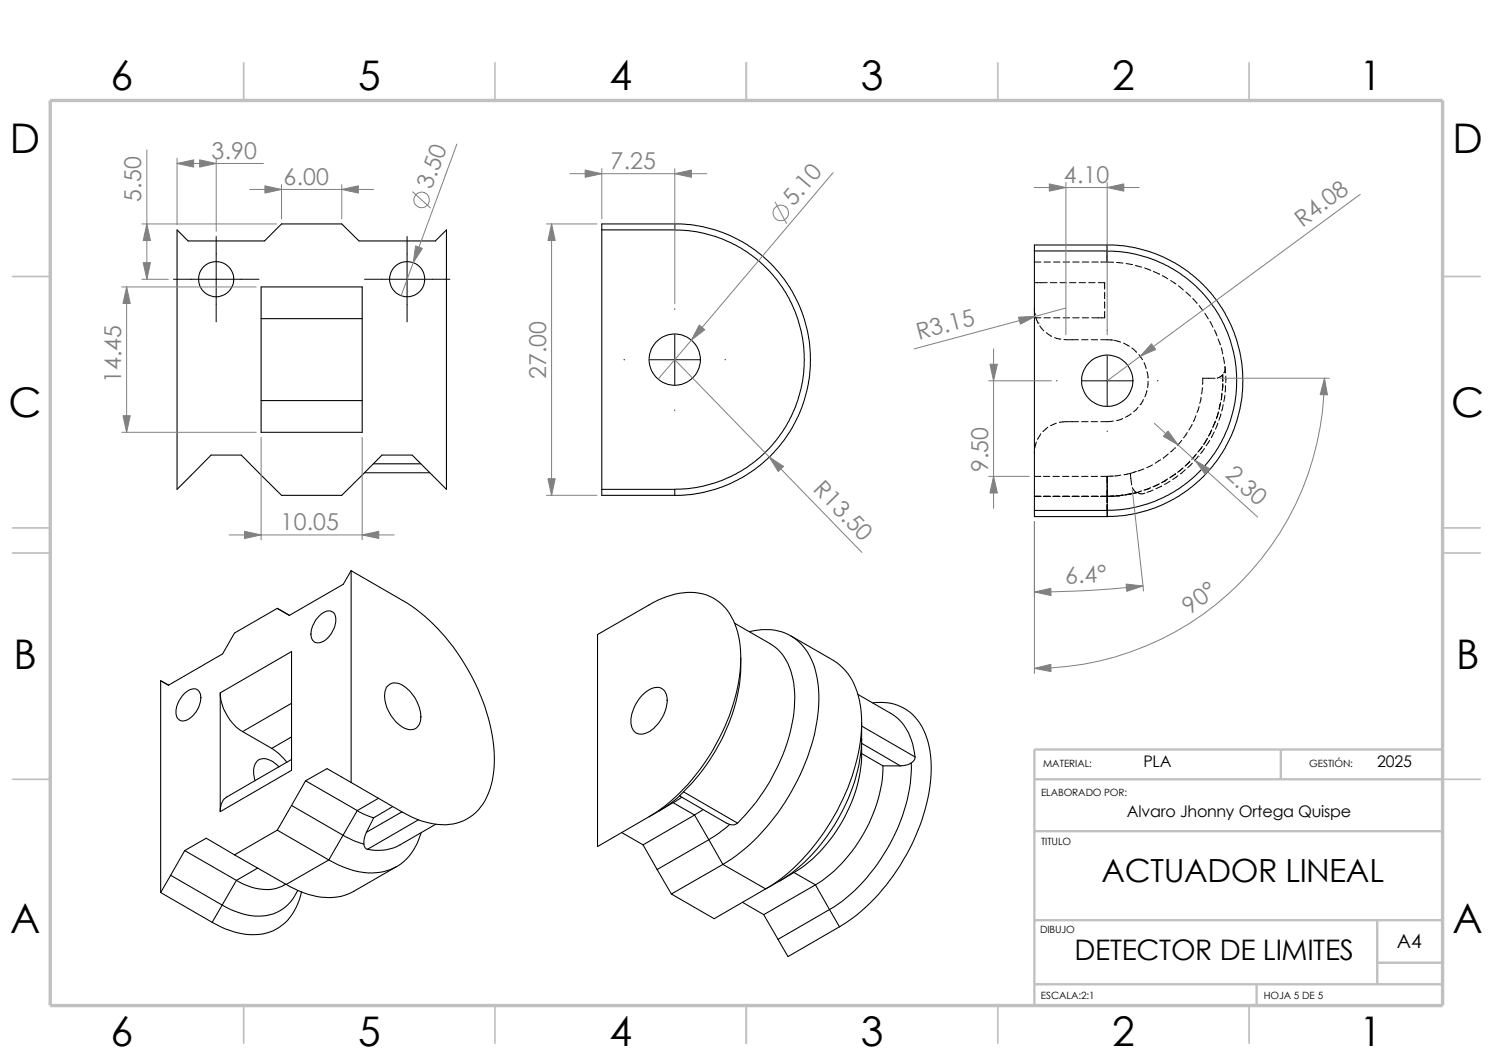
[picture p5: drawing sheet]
<svg xmlns="http://www.w3.org/2000/svg" width="297mm" height="210mm" viewBox="0 0 297 210" stroke-linecap="round" stroke-linejoin="round" font-family="sans-serif">
<g fill="none" stroke="#c0c0c0" stroke-width=".34">
<path d="M48.5 12.5v7.5M98.5 12.5v7.5M148.5 12.5v7.5M198.5 12.5v7.5M248.5 12.5v7.5M2.5 55h7.5M287 55h7.5M2.5 105h7.5M2.5 110h7.5M287 105h7.5M287 110h7.5M2.5 155h7.5"/>
<path d="M287 155h7.5M48.5 200v7.5M98.5 200v7.5M148.5 200v7.5M198.5 200v7.5M248.5 200v7.5"/>
</g>
<path d="M205.8 155h81.2M254.8 149.1v5.9M287 149.1h-81.2v50.9M205.8 165.3h81.2M205.8 183h81.2M205.8 195.7h81.2M250 195.7v4.3M274 191.5h13M274 183v12.7" fill="none" stroke="#c0c0c0" stroke-width=".47"/>
<path d="M10 20h277v180h-277z" fill="none" stroke="#c0c0c0" stroke-width=".68" stroke-linecap="butt"/>
<g fill="none" stroke="#000" stroke-width=".21">
<path d="M35.2 45.7l2.2 2.2h15.2l3.4-3.4h12l3.4 3.4h15.2l2.2-2.2v51.6l-6.8-6.8h-6l-8 8h-12l-8-8h-6l-6.8 6.8zM51.9 57.1h20.2v28.9h-20.2zM119.7 45.7h14.5M134.2 45.7l.3 .1a25.8 25.8 0 0 1 25.5 25.9 25.8 25.8 0 0 1-25.8 25.6M134.2 44.5h.3a27 27 0 0 1 26.7 27.2 27 27 0 0 1-27 26.9M134.2 44.5v1.2M134.2 44.5h-14.5v54h14.5v-1.2M205.8 49.9h14.5M220.3 49.9l.3 .1a25.8 25.8 0 0 1 25.4 25.9 25.8 25.8 0 0 1-25.7 25.6M220.3 48.7h.3a27 27 0 0 1 26.7 27.2 27 27 0 0 1-27 26.8M220.3 48.7v1.2M220.3 48.7h-14.5v54h14.5"/>
<path d="M51.9 79.7h20.2M51.9 63.4h20.2M72.5 94h13M74.3 92.2h9.4M119.7 97.3h14.5M69.8 113.5l10.3 5.9a38.7 38.7 0 0 1 15.5 18.9 29.9 29.9 0 0 1 2.3 17 10.3 10.3 0 0 1-7.1 8.4 14.5 14.5 0 0 1-10.7-2.2l-10.3-5.9M69.8 113.5l-1.5 2.7-10.7 6.2-2.4-1.4-8.5 4.9-2.4 4.1-10.8 6.3-1.5-.9v42.1M69.8 113.5v42.1M205.8 101.5h14.5M220.3 101.5v1.2M36.8 137.8a2.07 2.07 0 0 1 2.7-.5 3.1 3.1 0 0 1 0 3.5 4.2 4.2 0 0 1-3.3 2.6 1.65 1.65 0 0 1-1.2-2.2 5.9 5.9 0 0 1 1.8-3.4zM43.8 137.8a9.8 9.8 0 0 0 4.5 7.7"/>
<path d="M43.8 137.8v23.6M43.8 137.8l14.2-8.2v23.6l-14.2 8.2M58 139.9l-9.7 5.6M63.4 122.6a2.11 2.11 0 0 1 2.9-.8 3.3 3.3 0 0 1-.2 3.9 3.3 3.3 0 0 1-3.3 2.1 1.96 1.96 0 0 1-.9-2.5l.7-1.6zM77 136.5a2.32 2.32 0 0 1 3.3-.1 7.8 7.8 0 0 1 3.4 7 2.08 2.08 0 0 1-3.4 1.3 7.8 7.8 0 0 1-3.7-7.2zM118.9 126.2l10.2-5.9a13.9 13.9 0 0 1 11.4-2 10.4 10.4 0 0 1 6.4 8.2 29.7 29.7 0 0 1-2.3 17 40.5 40.5 0 0 1-14.6 18.4l-11.1 6.5zM127.8 138.3a3.7 3.7 0 0 1 3.6-1.5 2.81 2.81 0 0 1 1.2 3.4 7.4 7.4 0 0 1-4.5 5.7 1.99 1.99 0 0 1-2.6-2 8 8 0 0 1 2.3-5.6zM146.1 124l7.1 4a9.9 9.9 0 0 1 4.5 7 27.6 27.6 0 0 1-2.5 16.3 39.9 39.9 0 0 1-8.5 12.4M147.4 130.8a35.4 35.4 0 0 1-7.7 22.4l-2.2 2.7-1.5 1.6M149.1 125.6a10.1 10.1 0 0 1 11.1 3.5 18 18 0 0 1 2.6 12.4 43.8 43.8 0 0 1-13.7 26.5l-2.6 2.1-2.7 1.8M157.3 126.4l8.5 5a12 12 0 0 1 5.4 8.9 34.1 34.1 0 0 1-4.1 19.7 40.1 40.1 0 0 1-14.8 16.8M170.6 138.1l6.6 3.8a10.9 10.9 0 0 1 4.8 8.6"/>
<path d="M173.6 139.8a9.4 9.4 0 0 1 10.8 6.9 25.2 25.2 0 0 1-.7 15.3 41 41 0 0 1-15.8 21.8l-.9 .5M48.3 145.5l5.8 3.3M54.1 148.8l1.4 1.1 1.6 1.7M55.5 152.5a3.6 3.6 0 0 0-4.1-1.4 3.6 3.6 0 0 0-.6 4.2M58 151l-12.9 7.5a3.2 3.2 0 0 0-1.3 2.9M58 146.6l-3.9 2.2M60.8 155.3l4.3-2.4 4.7 2.7M60.8 155.3l-2.8 4.9M60.8 155.3l10.3 5.9M75.3 158.7l-4.2 2.5M133.9 159.6l-2.8 1.7M133.9 159.6l4.3 2.5"/>
<path d="M135.3 158.2l9.9 5.8M135.3 158.2l-2.1 1.7-2.1 1.4M135.6 158.5l-1.7 1.1M136 157.5l-.7 .7M136 157.5l10.7 6.2M171.4 147a35.2 35.2 0 0 1-8.1 20.9 31 31 0 0 1-8.1 7.3M171.4 143.7v6.5a29.8 29.8 0 0 1-12.7 22.9l-.8 .4M171.4 144.4l10.6 6.1M171.4 147.8l7.7 4.5M171.4 149.9l4.2 2.4M175.6 152.3a29.1 29.1 0 0 1-6.8 17.9 24 24 0 0 1-6.6 5.8M175.6 152.3h3.5"/>
<path d="M181.3 151.8a34.3 34.3 0 0 1-8.2 21.9 29.4 29.4 0 0 1-8.1 7.2M181.3 151.8a3.8 3.8 0 0 1-2.2 .5M182 150.5l-.1 .6-.6 .7M32 177.5l10.2 5.9M34 174.1l-2 3.4M34 174.1l10.2 5.9M36.7 169.2l4.3-2.5 5.7 3.3M36.7 169.2l-2.7 4.9M36.7 169.2l10.3 5.9M46.7 170l10.2 5.9M47 175.1a10.1 10.1 0 0 0 9.1 1.2l.7-.4M47 175.1l-2.8 4.9"/>
<path d="M51.3 172.6l-4.3 2.5M55.2 165.1l-8.5 4.9M55.2 165.1l10.2 5.9M58 160.2l10.2 5.9a16.4 16.4 0 0 0 4.2 1.8M58 160.2l-2.8 4.9M59.2 177.1a8.6 8.6 0 0 1-10.8 4.7l-2.5-.9-1.7-.9M60 177.4a10.2 10.2 0 0 1-7.1 8.2 14.4 14.4 0 0 1-10.7-2.2M65.4 171l-8.5 4.9M71.1 161.2l1.6 .9 1.6 .5M71.1 161.2l-5.7 9.8M72.4 167.9l.2 .7 .5 .3M72.9 165.5a4.7 4.7 0 0 0-.5 2.4"/>
<path d="M74.3 162.6l-1.4 2.9M78.1 160.4l-3.8 2.2M78.9 172.3l-8.5 4.9a11.5 11.5 0 0 1-9.9 .4l-3.6-1.7M80 161.5l-7.1 4M83.3 163l-10.2 5.9M83.8 165.6a10.3 10.3 0 0 1-7.5 7.8 15.2 15.2 0 0 1-10.9-2.4M86.7 163.9l-7.1 4.1a9.1 9.1 0 0 1-6.5 .9M123.7 165.6l4.2 2.4M127.9 168l2.8 4.9M130.7 172.9l2.9 4.9M131.1 161.3l-2 1.1M138.2 162.1l2.8 4.9"/>
<path d="M138.2 162.1l-10.3 5.9M139.9 161l-1.7 1.1M141 167l2.8 4.9M141 167l-10.3 5.9M143.8 171.9l8.5 4.9M143.8 171.9l-10.2 5.9M145.2 164l-2.1 1.7-2.1 1.3M146.7 163.7l-.6 .3h-.9M147.7 179.5l4.2 2.4M152.3 176.8l-10.2 5.9-8.5-4.9M155.2 175.2l-2.9 1.6M157.9 173.5l-2.7 1.7"/>
<path d="M157.9 173.5l4.3 2.5M162.2 176l2.8 4.9M162.2 176l-10.3 5.9M44.2 180l-2 3.4M151.9 181.9l2.9 4.9M165 180.9l2 3.4M165 180.9l-10.2 5.9M167 184.3l-10.2 5.9-2-3.4"/>
<circle cx="43" cy="55.5" r="3.5"/>
<circle cx="81" cy="55.5" r="3.5"/>
<circle cx="134.2" cy="71.5" r="5.1"/>
<circle cx="220.3" cy="75.7" r="5.1"/>
</g>
<g fill="none" stroke="#000" stroke-width=".2">
<path d="M34.5 55.5h17M43 47v17M72.5 55.5h17M81 47v17M205.8 52.1h1.3M205.8 56.2h2.5M207.7 52.1h1.3M209 56.2h1.2M209.6 52.1h1.3M210.9 56.2h1.2M211.5 52.1h1.3M212.8 56.2h1.2"/>
<path d="M213.4 52.1h1.3M214.7 56.2h1.2M215.3 52.1h1.3M216.6 56.2h1.2M217.2 52.1h1.3M218.5 56.2h1.3v1.3M219 52.1h1.3M219.8 58.1v1.3M220.3 48.7v3.4M220.3 52.1l1.1 .1M221.4 52.2h.1M222.1 52.2l1.3 .1"/>
<path d="M224 52.4l1.3 .2M225.9 52.8l1.2 .3M227.7 53.3l1.2 .5M229.5 54l1.2 .5M231.2 54.8l1.1 .7M232.9 55.8l1 .7M234.4 56.9l1 .8M235.9 58.1l1 .8M237.3 59.4l.8 .9M124.1 71.5h.1M129.2 71.5h10M134.2 61.4v.1"/>
<path d="M134.2 66.5v10M144.2 71.5h.1M205.8 61.3l.1 1.2M205.8 63.2h1.3M205.9 62.5h.1M206 63.1l.5 1.2M206.5 64.3h.1M206.8 64.8l.8 1M207.7 63.2h1.3M208.2 66.2l1 .7M209.6 63.2h1.3M209.8 67.1l1.2 .3"/>
<path d="M210.2 75.7h.1M211.5 63.2h1.3M211.7 67.5l2.8 .1M213.4 63.2h1.3M215.2 67.6h1.3M215.3 75.7h10M215.3 63.2h1.3M217.1 67.6h1.3M219 67.6h2.5M219.8 60v1.3M219.8 61.9v1.3h-2.6M220.3 65.6v.1"/>
<path d="M220.3 70.7v10M221.7 67.7l1.2 .3M223.5 68.2l1.2 .6M225.2 69.2l.9 .9M226.6 70.5l.7 1M227.5 79.5l-.7 1M227.6 72.1l.4 1.2M228.1 77.7l-.3 1.2M228.2 73.9l.2 1.3M228.4 75.8l-.1 1.3M230.3 75.7h.1M238.5 60.8l.8 1"/>
<path d="M238.9 79l-.2 1.2M239.2 77.1l-.1 1.3M239.7 62.3l.7 1.1M240.7 63.9l.6 1.2M241.6 65.6l.5 1.2M241.7 75.2h-2.4l-.1 1.3M242.1 75.2l1.1-.7v1.3M242.3 67.4l.4 1.2M243 69.2l.2 1.2M243 79.3l-.1 .3M243 79.3v.1M243.1 78.3l-.1 1"/>
<path d="M243.1 78.2l-.1 1.1M243.2 76.3v.6M243.2 76.9v.8M243.2 76.9v.7M243.4 71l.2 1.3M243.7 72.9l.1 1.3M243.7 78.6l-.2 1.3M243.7 73v.5l-.2 .7M243.8 76.7l-.1 1.3M243.8 74.8v1.3M134.2 81.5v.1M205.8 98.7h1.3"/>
<path d="M205.8 94.7h1.3M205.8 89.8v.4M206.2 87.9l-.4 1.3M207.1 86.3l-.7 1.1M207.6 98.7h1.4M207.6 94.7h1.2M208.4 85l-.9 .8M209.5 98.7h1.4M209.5 94.7h1.2M210.1 84.2l-1.1 .5M211.4 98.7h1.4M211.4 94.7h1.2"/>
<path d="M213.3 98.7h1.4M213.3 94.7h1.2M214.5 83.9l-3.7 .1M215.2 98.7h1.4M215.2 94.7h1.3M215.2 83.9h1.3M217.1 98.7h1.4M217.1 94.7h1.3M217.1 83.9h1.3M219 98.7h2M219 94.7h1.3M220.3 85.7v.1"/>
<path d="M220.3 94.7v5.3M221.4 98.7h-1.1h1.2M221.5 94.7h-1.2M221.5 98.7h-.5M221.5 83.7l-2.5 .2M221.5 98.6v.1M222.1 98.6h.6M222.4 98.6l-1.4 .1M222.7 98.6h-.7M223 94.5l-1.3 .2M223 98.5h.2M223.2 98.5l-.7 .1"/>
<path d="M223.2 98.5h.2l-.7 .1M223.3 98.5l-.6 .1M223.4 83.2l-1.3 .4M224.3 98.3l-1.1 .2M224.9 94.1l.2 2.3M224.9 94.1l-1.3 .3M225 82.3l-1.1 .7M225.1 98.2l-1.2 .2M225.3 97l.8 1-.7 .1M225.3 98.1l-1.3 .3 1.4-.3M225.4 98.1l-.5 .1M226.1 93.8l-1.2 .3"/>
<path d="M226.2 98h-.4M226.2 98h-.3M226.4 81l-.9 .9M226.5 98.1l.4 .1 .9-.1M226.9 97.7l-.7 .3M227.1 97.6l-.9 .4M227.5 93.3l-1.1 .4M228.5 97.2l-.9 .3M228.5 97.2l-.8 .3M228.8 97.1l-.3 .1M228.9 97l-.4 .2M229.3 92.5l-1.2 .5"/>
<path d="M229.4 97.5l-1.2 .4M229.6 96.7l-.2 .1M230.5 96.3l-.9 .4M230.6 96.2l-1 .5M230.9 91.4l-1.1 .7M231.1 96.6l-1.1 .6M231.4 91.1h.1M232.2 95.3l-1.1 .7M232.3 95.2l-1.1 .7M232.4 90.3l-1 .8M232.7 95.7l-1.1 .7M233.8 94.3h.1"/>
<path d="M233.8 94.3l-1.1 .7M233.8 94.3l-1 .6M233.8 89l-.9 .9M233.9 94.2l-.1 .1M234.3 94.6l-1 .8M234.7 93.6l-.4 .3M234.7 93.6l-.3 .2M235.1 87.6l-.9 1M235.2 93.1l-.5 .5M235.4 93l-.7 .6M235.8 93.4l-1 .8M236.2 86l-.7 1.1"/>
<path d="M236.5 92l-.7 .7M236.5 92l-.7 .6M236.6 91.8l-.1 .2M236.7 91.7l-.2 .3M237.2 84.4l-.7 1.1M237.2 92.1l-.9 .9M237.9 90.4l-.8 1M237.9 82.7l-.5 1.1M238 90.3l-.8 .9M238.4 90.7l-.8 1M238.5 80.9l-.4 1.1M238.9 89.2l-.6 .7"/>
<path d="M238.9 89.2l-.5 .6M239.1 88.9l-.2 .3M239.2 88.8l-.3 .4M239.5 88.3h.1M239.6 88.3l-.2 .1M239.6 89.2l-.8 1M240.1 87.3l-.5 1M240.2 87.2l-.6 1.1M240.2 87.2h.1M240.6 87.6l-.7 1M240.7 86.2l-.3 .5M240.7 86.2l-.2 .4"/>
<path d="M241 85.6l-.3 .6M241 85.5l-.3 .7M241.6 85.9l-.6 1.1M241.7 83.9l-.4 1.1M241.8 83.7l-.5 1.2M242.1 82.8l-.1 .5M242.1 82.8l-.1 .3M242.3 84.2l-.5 1.1M242.4 82.1l-.3 .7M242.4 81.9l-.3 .9M242.8 80.2l-.3 1.2M242.8 80.1l-.3 1.2"/>
<path d="M242.9 82.3l-.4 1.3M243.3 80.5l-.3 1.2M220.3 100.2v2.5"/>
</g>
<g fill="none" stroke="#808080" stroke-width=".2">
<path d="M29.2 29.8v25.7M35.2 31.5v13.2M35.2 32.5h17.2M43 31.5v14.5M49.7 37.7h24.6M56 36.7v6.8M68 36.7v6.8M82.1 38.1l3.5 3.3M90.9 28.7l-11.1 30.1M113.4 34.5h27.2M119.7 33.5v10M134.2 33.5v26.9"/>
<path d="M165.7 34.3l-34.8 41.1M205.7 37.3h20.9M212 36.3v30.3M220.3 36.3v30.3M270.6 38.7l-50.3 37M24.2 57.1h26.8M25.2 57.1v28.9M28.2 44.5h26.8M28.2 55.5h5.3M108.7 44.5h10M109.7 44.5v54M154.2 40.2l2.3 4.2"/>
<path d="M134.2 71.5l37.2 38.4M196.7 75.7h12.5M197.7 69.4v31.7M212 61.3l-30.1 8.1M242.7 75.2h21.8M263.5 75.2a57.7 57.7 0 0 1-57.7 57.7M24.2 86h26.8M51.9 87v20.4M72.1 87v20.4M108.7 98.5h10M196.7 94.7h8.1M225.3 97.4l2.2 20.1"/>
<path d="M229.7 84.2l20.5 18.6M233.7 89.2h.1M238.4 90.8h.1M45.6 106.4h32.8M205.8 103.7v30.2M227.4 116.5a197.7 197.7 0 0 1-21.6 1.2"/>
<circle cx="83.9" cy="39.8" r="1.55"/>
<circle cx="155.3" cy="42.3" r="1.56"/>
</g>
<g fill="#808080" stroke="#808080" stroke-width=".2">
<path d="M139.1 64.6l1.1 1-2.7 2z"/>
<path d="M109 95.2h1.4l-.7 3.3z"/>
<path d="M109.7 44.5l.7 3.3h-1.4z"/>
<path d="M153 90.9l2.9 1.9-1.1 1z"/>
<path d="M134.2 34.5l3.3-.7v1.5z"/>
<path d="M116.4 33.8l3.3 .7-3.3 .8z"/>
<path d="M82.7 48.9l1.3 .5-1.8 2.8z"/>
<path d="M24.5 82.7h1.4l-.7 3.3z"/>
<path d="M25.2 57.1l.7 3.3h-1.4z"/>
<path d="M72.1 106.4l3.3-.7v1.4z"/>
<path d="M48.6 105.7l3.3 .7-3.3 .7z"/>
<path d="M28.5 52.2h1.4l-.7 3.3z"/>
<path d="M29.2 44.5l.7 3.3h-1.4z"/>
<path d="M39.7 31.8l3.3 .7-3.3 .7z"/>
<path d="M35.2 32.5l3.3-.7v1.4z"/>
<path d="M68 37.7l3.3-.7v1.4z"/>
<path d="M52.7 37l3.3 .7-3.3 .7z"/>
<path d="M205.8 117.7l3.2-.7 .1 1.4z"/>
<path d="M224 116.2l3.4 .3-3.2 1.1z"/>
<path d="M205.8 132.9l3.2-.8 .1 1.5z"/>
<path d="M263.5 75.2l.6 3.3h-1.5z"/>
<path d="M202.6 63.1l3.4-.2-3 1.6z"/>
<path d="M229.1 68.4l.8 1.1-3.1 1.4z"/>
<path d="M220.3 37.3l3.3-.7v1.4z"/>
<path d="M208.7 36.6l3.3 .7-3.3 .7z"/>
<path d="M232.4 85.7l2 2.8-3-1.7z"/>
<path d="M237.7 91.6l3 1.7-1 1z"/>
<path d="M196.9 72.4h1.5l-.7 3.3z"/>
<path d="M197.7 94.7l.7 3.3h-1.5z"/>
</g>
<g font-size="8.1">
<text x="22" y="17.9">6</text>
<text x="71.2" y="17.9">5</text>
<text x="121.2" y="17.9">4</text>
<text x="171.2" y="17.9">3</text>
<text x="221.2" y="17.9">2</text>
<text x="270.5" y="17.9">1</text>
<text x="1.9" y="30.4">D</text>
<text x="288.9" y="30.4">D</text>
<text x="1.7" y="83">C</text>
<text x="288.7" y="83">C</text>
<text x="2.7" y="133">B</text>
<text x="289.7" y="133">B</text>
<text x="2" y="185.5">A</text>
<text x="289" y="185.5">A</text>
<text x="22" y="207.9">6</text>
<text x="71.2" y="207.9">5</text>
<text x="121.2" y="207.9">4</text>
<text x="171.2" y="207.9">3</text>
<text x="221.2" y="207.9">2</text>
<text x="270.5" y="207.9">1</text>
</g>
<text font-size="6.3" x="219.2" y="175.3">ACTUADOR LINEAL</text>
<text font-size="5.6" x="213.8" y="190.9">DETECTOR DE LIMITES</text>
<g font-size="4.6" fill="#808080">
<text x="42.1" y="31.6">3.90</text>
<text x="121.5" y="33.6">7.25</text>
<text x="28.1" y="40.2" transform="rotate(-90 28.1 40.2)">5.50</text>
<text x="56.4" y="36.7">6.00</text>
<text x="85.9" y="37.8" transform="rotate(-70 85.9 37.8)">3.50</text>
<text x="157.9" y="41.2" transform="rotate(-50 157.9 41.2)">5.10</text>
<text x="211.6" y="36.4">4.10</text>
<text x="259.1" y="45.3" transform="rotate(-37 259.1 45.3)">R4.08</text>
<text x="182.8" y="67.6" transform="rotate(-15 182.8 67.6)">R3.15</text>
<text x="24.1" y="76.2" transform="rotate(-90 24.1 76.2)">14.45</text>
<text x="108.6" y="75.5" transform="rotate(-90 108.6 75.5)">27.00</text>
<text x="196.6" y="94" transform="rotate(-90 196.6 94)">9.50</text>
<text x="243.6" y="94.7" transform="rotate(42 243.6 94.7)">2.30</text>
<text x="161.6" y="97.5" transform="rotate(46 161.6 97.5)">R13.50</text>
<text x="55.8" y="105.5">10.05</text>
<text x="211.9" y="116.2" transform="rotate(-3 211.9 116.2)">6.4°</text>
<text x="236.7" y="122.3" transform="rotate(-37 236.7 122.3)">90°</text>
</g>
<text font-size="3.9" x="277.9" y="188.5">A4</text>
<g font-size="3.2">
<text x="227.5" y="152.5">PLA</text>
<text x="273.9" y="152.5">2025</text>
<text x="224.2" y="162.5">Alvaro Jhonny Ortega Quispe</text>
</g>
<g font-size="2">
<text x="207.5" y="152.5">MATERIAL:</text>
<text x="260.4" y="152.5">GESTIÓN:</text>
<text x="207.1" y="158.3">ELABORADO POR:</text>
<text x="207.1" y="168.1">TITULO</text>
<text x="206.9" y="185.5">DIBUJO</text>
<text x="207.1" y="198.6">ESCALA:2:1</text>
<text x="251.5" y="198.6">HOJA 5 DE 5</text>
</g>
</svg>
